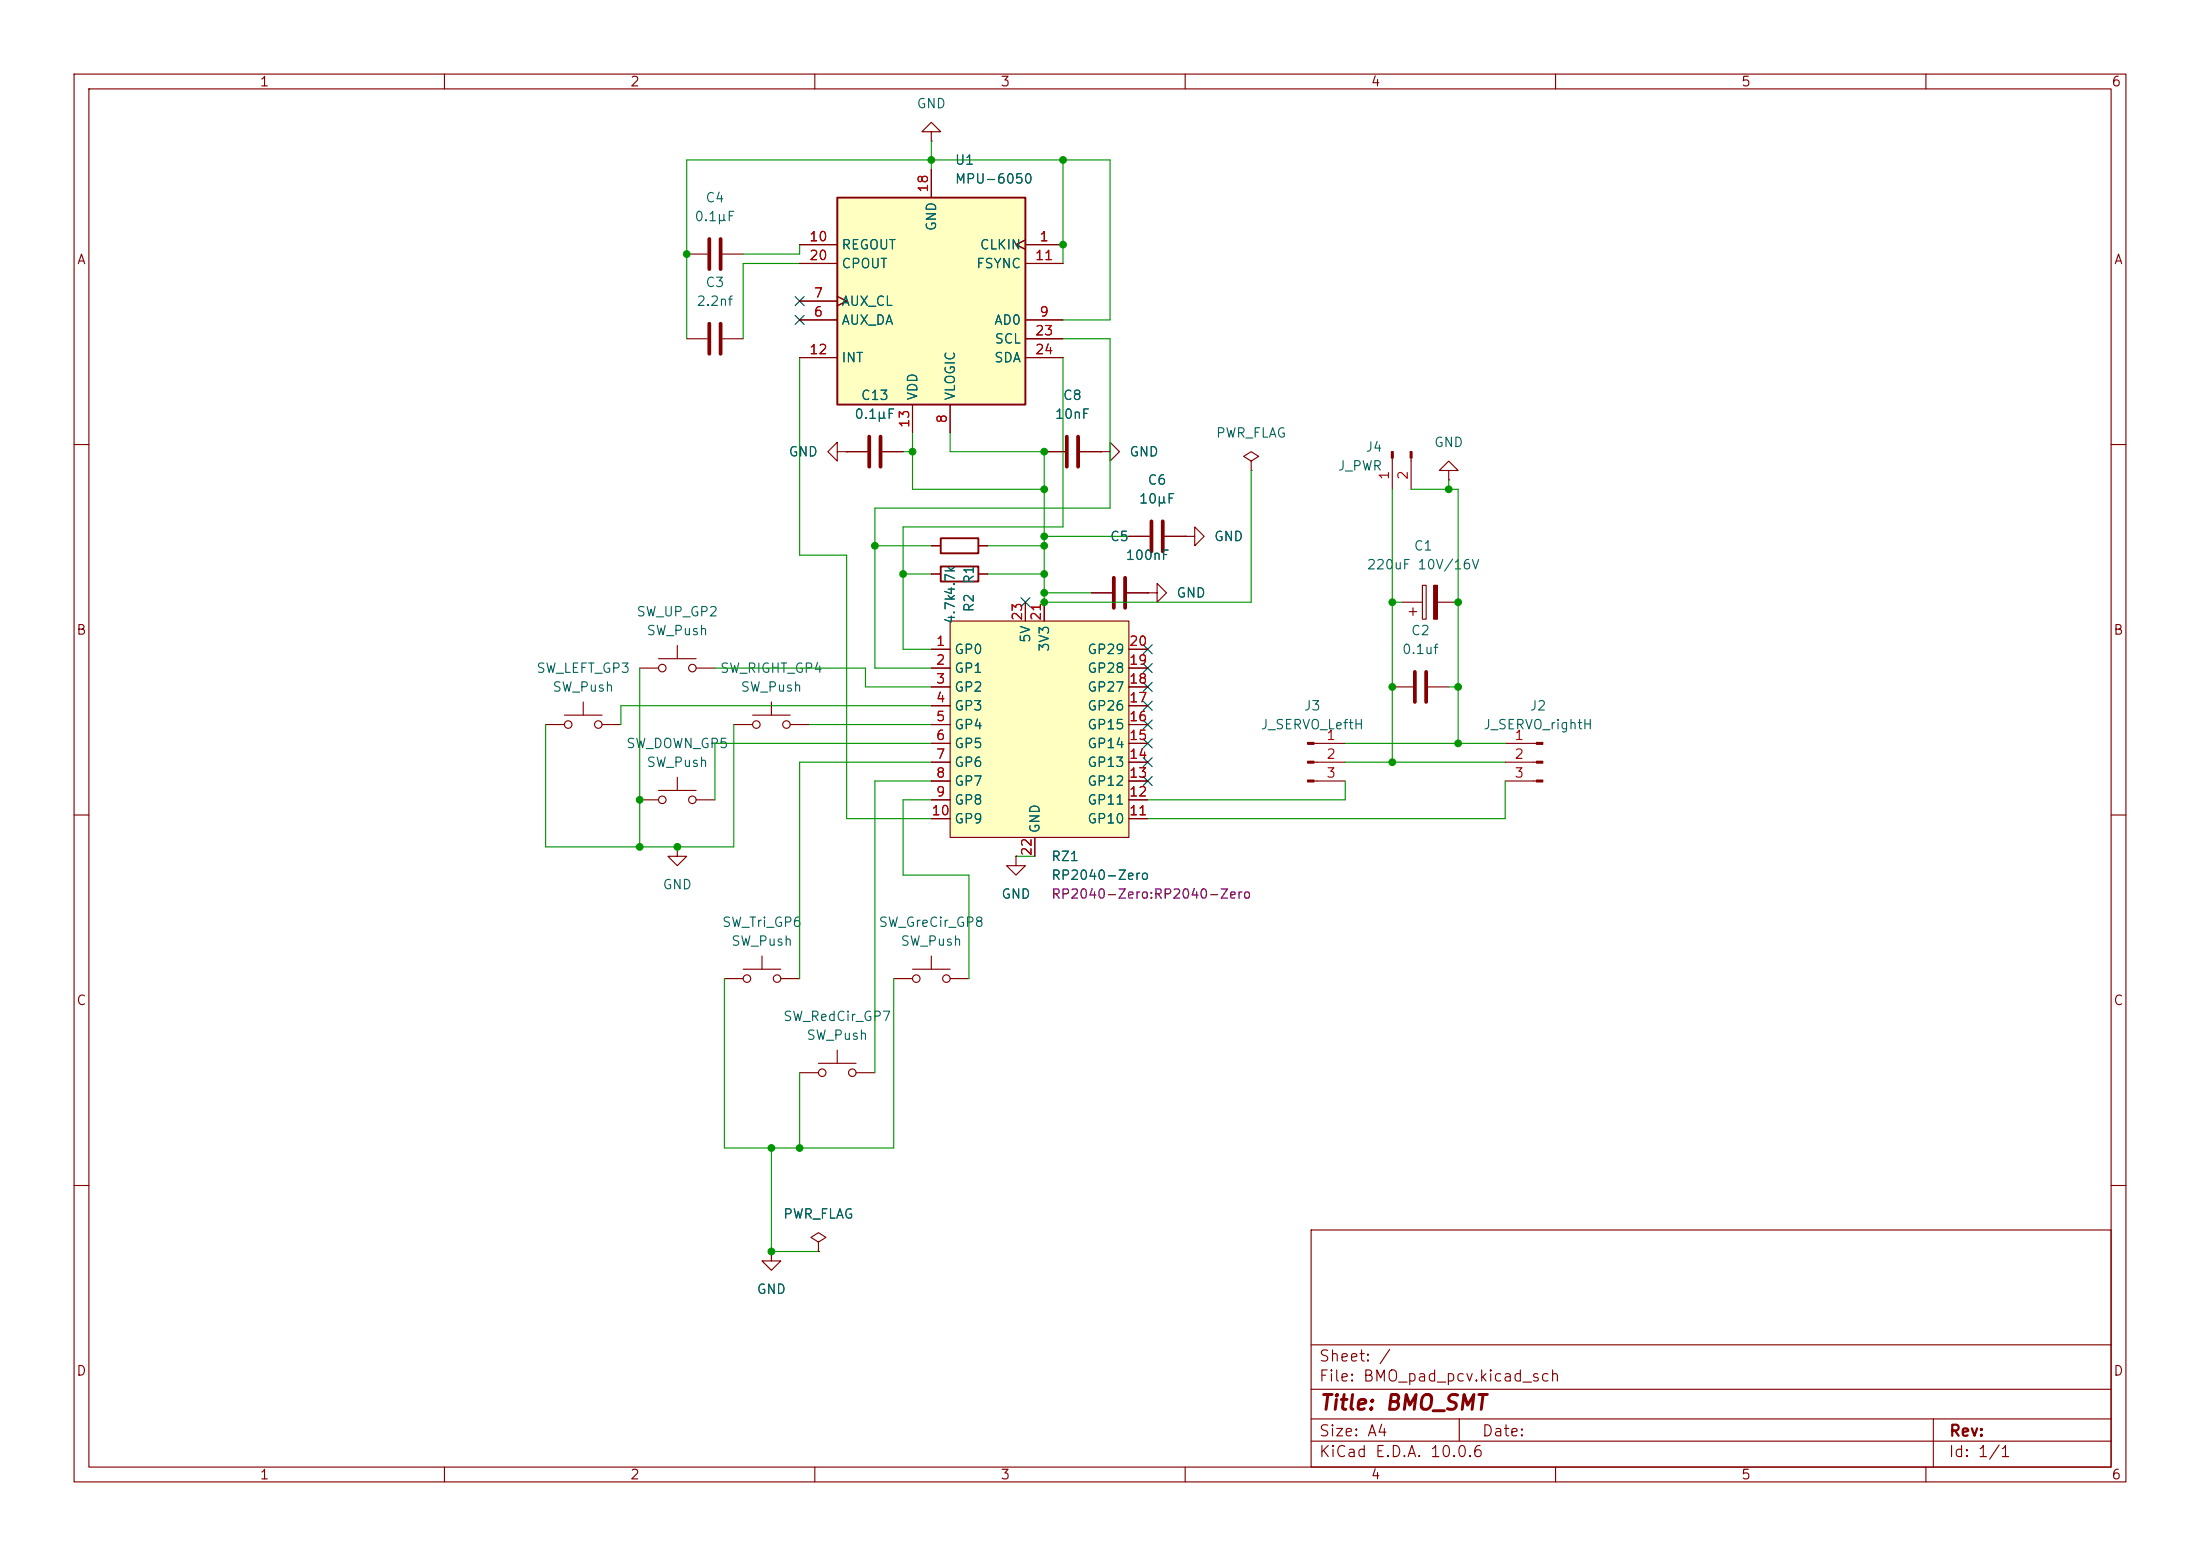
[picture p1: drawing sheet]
<svg xmlns="http://www.w3.org/2000/svg" width="297mm" height="210mm" viewBox="0 0 297 210" stroke-linecap="round" stroke-linejoin="round" font-family="sans-serif">
<g fill="none" stroke="#840000" stroke-width=".15">
<path d="M10 10h277v190h-277zM12 12h273v186h-273zM60 10v2M110 10v2M160 10v2M210 10v2M260 10v2M10 60h2M148.6 61h1.3v-1.3l1.2 1.3-1.2 1.2v-1.2M148.6 61h.1M160 72.4h1.3v-1.3l1.3 1.3-1.3 1.3v-1.3M160 72.4h.1"/>
<path d="M192 79h.5v4.6h-.5zM285 60h2M189.2 81.3h2.8M190.2 82.6h1.1M190.8 82v1.1M194.1 81.3h2.7M10 110h2M203.2 100.3h4.2M203.2 102.9h4.2M203.2 105.4h4.2M285 110h2M10 160h2"/>
<path d="M104.1 168.9v1.3h1.3l-1.3 1.3-1.2-1.3h1.2M104.1 168.9h.1M110.5 167.6l1-.6-1-.6-1 .6 1 .6v1.3M110.5 168.9h.1M177 166h108v32h-108zM285 160h2M60 198v2M110 198v2M160 198v2M177 194.5h108M177 191.5h108M177 187.5h108"/>
<path d="M177 181.5h108M197 191.5v3M210 198v2M260 198v2M261 191.5v6.5"/>
</g>
<g fill="#840000" stroke="#840000" stroke-width=".15">
<path d="M207.4 100.2h.9v.3h-.9z"/>
<path d="M207.4 102.7h.9v.3h-.9z"/>
<path d="M207.4 105.3h.9v.2h-.9z"/>
<path d="M193.5 79h.6v4.6h-.6z"/>
</g>
<path d="M113 26.7h25.4v27.9h-25.4z" fill="#ffffc2"/>
<path d="M113 26.7h25.4v27.9h-25.4z" fill="none" stroke="#840000" stroke-width=".25"/>
<g fill="none" stroke="#840000" stroke-width=".15">
<path d="M125.7 17.8h-1.2l1.2-1.3 1.3 1.3h-1.3v1.3M125.7 19.1h.1M92.7 34.3h2.8M97.5 34.3h2.8M107.9 33h5.1M107.9 35.6h5.1M125.7 22.9v3.8M138.4 32.4l-1.2 .6 1.2 .7M138.4 33h5.1M138.4 35.6h5.1M92.7 45.7h2.8M97.5 45.7h2.8"/>
<path d="M107.9 43.2h5.1M107.9 40.6h5.1M107.9 48.3h5.1M113 40l1.3 .6-1.3 .7M123.2 54.6v3.8M128.3 54.6v3.8M138.4 43.2h5.1M138.4 48.3h5.1M138.4 45.7h5.1M152.4 72.4h2.8M157.2 72.4h2.8M168.9 62.2l1-.6-1-.6-1 .6 1 .6v1.3"/>
<path d="M168.9 63.5h.1M188 61.8v4.2M190.5 61.8v4.2M195.6 63.5h-1.3l1.3-1.3 1.2 1.3h-1.2v1.3M195.6 64.8h.1M73.7 97.8h2.5M76.2 96.5h5.1M78.7 94.7v1.8M81.3 97.8h2.5M86.4 90.2h2.5M88.9 88.9h5.1M91.4 87.1v1.8"/>
<path d="M94 90.2h2.5M99.1 97.8h2.5M101.6 96.5h5.1M104.1 94.7v1.8M106.7 97.8h2.5M147.3 80h2.8M152.1 80h2.8M154.9 80h1.3v-1.3l1.3 1.3-1.3 1.3v-1.3M154.9 80h.1M188 92.7h2.8M192.8 92.7h2.8M86.4 108h2.5"/>
<path d="M88.9 106.7h5.1M91.4 114.3v1.3h1.3l-1.3 1.2-1.2-1.2h1.2M91.4 114.3h.1M91.4 104.9v1.8M94 108h2.5M177.4 100.3h4.2M177.4 102.9h4.2M177.4 105.4h4.2M97.8 132.1h2.5M100.3 130.8h5.1M102.9 129v1.8M105.4 132.1h2.5"/>
<path d="M107.9 144.8h2.6M110.5 143.5h5.1M113 141.7v1.8M115.6 144.8h2.5"/>
<circle cx="76.7" cy="97.8" r=".51"/>
<circle cx="80.8" cy="97.8" r=".51"/>
<circle cx="89.4" cy="90.2" r=".51"/>
<circle cx="93.5" cy="90.2" r=".51"/>
<circle cx="102.1" cy="97.8" r=".51"/>
<circle cx="106.2" cy="97.8" r=".51"/>
<circle cx="89.4" cy="108" r=".51"/>
<circle cx="93.5" cy="108" r=".51"/>
<circle cx="100.8" cy="132.1" r=".51"/>
<circle cx="104.9" cy="132.1" r=".51"/>
<circle cx="111" cy="144.8" r=".51"/>
<circle cx="115.1" cy="144.8" r=".51"/>
</g>
<path d="M95.8 32.3v4M97.3 32.3v4M95.8 43.7v4.1M97.3 43.7v4.1M150.4 78v4M151.9 78v4M155.4 70.4v4M157 70.4v4M191 90.7v4M192.5 90.7v4" fill="none" stroke="#840000" stroke-width=".51"/>
<g fill="#840000" stroke="#840000" stroke-width=".15">
<path d="M187.8 61h.3v.8h-.3z"/>
<path d="M190.4 61h.2v.8h-.2z"/>
<path d="M176.5 100.2h.9v.3h-.9z"/>
<path d="M176.5 102.7h.9v.3h-.9z"/>
<path d="M176.5 105.3h.9v.2h-.9z"/>
</g>
<path d="M128.3 83.8h24.1v29.2h-24.1z" fill="#ffffc2"/>
<g fill="none" stroke="#840000" stroke-width=".15">
<path d="M107.9 33h5.1M107.9 35.6h5.1M125.7 22.9v3.8M138.4 32.4l-1.2 .6 1.2 .7M138.4 33h5.1M138.4 35.6h5.1M107.9 43.2h5.1M107.9 40.6h5.1M107.9 48.3h5.1M113 40l1.3 .6-1.3 .7M123.2 54.6v3.8M128.3 54.6v3.8"/>
<path d="M138.4 43.2h5.1M138.4 48.3h5.1M138.4 45.7h5.1M113 61v-1.3l-1.2 1.3 1.2 1.2v-1.2h1.3M114.3 61h.1M114.3 61h2.8M119.1 61h2.8M125.7 77.5h1.3M125.7 73.7h1.3M132.1 77.5h1.2M132.1 73.7h1.2M141 61h2.8"/>
<path d="M145.8 61h2.8M148.6 61h.1M152.4 72.4h2.8M157.2 72.4h2.8M160 72.4h.1M125.7 87.6h2.6M125.7 90.2h2.6M125.7 92.7h2.6M125.7 95.3h2.6M125.7 97.8h2.6M128.3 83.8h24.1v29.2h-24.1zM138.4 81.3v2.5"/>
<path d="M141 81.3v2.5M147.3 80h2.8M152.1 80h2.8M152.4 87.6h2.5M152.4 90.2h2.5M152.4 92.7h2.5M152.4 95.3h2.5M152.4 97.8h2.5M154.9 80h.1M125.7 100.3h2.6M125.7 102.9h2.6M125.7 105.4h2.6"/>
<path d="M125.7 108h2.6M125.7 110.5h2.6M137.2 115.6v1.2h1.2l-1.2 1.3-1.3-1.3h1.3M137.2 115.6h.1M139.7 113v2.6M152.4 100.3h2.5M152.4 102.9h2.5M152.4 105.4h2.5M152.4 108h2.5M152.4 110.5h2.5M120.6 132.1h2.6M123.2 130.8h5.1"/>
<path d="M125.7 129v1.8M128.3 132.1h2.5M104.1 168.9h.1M110.5 168.9h.1"/>
<circle cx="123.7" cy="132.1" r=".51"/>
<circle cx="127.8" cy="132.1" r=".51"/>
</g>
<path d="M117.3 58.9v4.1M118.9 58.9v4.1M144 58.9v4.1M145.5 58.9v4.1" fill="none" stroke="#840000" stroke-width=".51"/>
<path d="M127 76.5h5.1v2h-5.1zM127 72.6h5.1v2.1h-5.1z" fill="none" stroke="#840000" stroke-width=".25"/>
<g fill="none" stroke="#009600" stroke-width=".15">
<path d="M125.7 19.1v3.8M107.9 33v1.3h-7.6M107.9 35.6h-7.6v10.1M143.5 21.6v14M107.9 48.3v26.6h6.4v35.6h11.4M123.2 58.4v7.6h17.8M128.3 58.4v2.6h12.7v20.3h27.9v-17.8M143.5 45.7h6.4v22.9h-31.8v21.6h7.6M143.5 43.2h6.4v-21.6h-57.2v24.1M143.5 48.3v22.8h-21.6v16.5h3.8M118.1 73.7h7.6M121.9 77.5h3.8"/>
<path d="M121.9 61h1.3M133.3 77.5h7.7M133.3 73.7h7.7M141 72.4h11.4M188 66v36.9M190.5 66h6.3v34.3M195.6 64.8v1.2M73.7 97.8v16.5h25.4v-16.5M86.4 90.2v24.1M96.5 90.2h20.3v2.5h8.9M109.2 97.8h16.5M125.7 95.3h-41.9v2.5"/>
<path d="M141 80h6.3M188 81.3h1.2M195.6 92.7h1.2M125.7 102.9h-17.8v29.2M125.7 105.4h-7.6v39.4M125.7 100.3h-29.2v7.7M125.7 108h-3.8v10.1h8.9v14M137.2 115.6h2.5M181.6 102.9h21.6M181.6 100.3h21.6M181.6 105.4v2.6h-26.7M203.2 105.4v5.1h-48.3"/>
<path d="M97.8 132.1v22.8h22.8v-22.8M104.1 154.9v14h6.4M107.9 144.8v10.1"/>
</g>
<g fill="none" stroke="#000084" stroke-width=".15">
<path d="M107.3 42.6l1.3 1.2M107.3 40l1.3 1.2M108.6 42.6l-1.3 1.2M108.6 40l-1.3 1.2M137.8 80.7l1.2 1.2M139 80.7l-1.2 1.2M154.3 97.2l1.2 1.2M154.3 99.7l1.2 1.2M154.3 94.6l1.2 1.3M154.3 87l1.2 1.2M154.3 92.1l1.2 1.2M154.3 89.6l1.2 1.2"/>
<path d="M155.5 97.2l-1.2 1.2M155.5 99.7l-1.2 1.2M155.5 94.6l-1.2 1.3M155.5 87l-1.2 1.2M155.5 92.1l-1.2 1.2M155.5 89.6l-1.2 1.2M154.3 102.3l1.2 1.2M154.3 104.8l1.2 1.2M155.5 102.3l-1.2 1.2M155.5 104.8l-1.2 1.2"/>
</g>
<g fill="#009600" stroke="#009600" stroke-width=".14">
<circle cx="104.1" cy="168.9" r=".46"/>
<circle cx="104.1" cy="154.9" r=".46"/>
<circle cx="107.9" cy="154.9" r=".46"/>
<circle cx="91.4" cy="114.3" r=".46"/>
<circle cx="86.4" cy="114.3" r=".46"/>
<circle cx="86.4" cy="108" r=".46"/>
<circle cx="125.7" cy="21.6" r=".46"/>
<circle cx="92.7" cy="34.3" r=".46"/>
<circle cx="143.5" cy="21.6" r=".46"/>
<circle cx="143.5" cy="33" r=".46"/>
<circle cx="141" cy="66" r=".46"/>
<circle cx="141" cy="73.7" r=".46"/>
<circle cx="141" cy="72.4" r=".46"/>
<circle cx="188" cy="81.3" r=".46"/>
<circle cx="196.8" cy="81.3" r=".46"/>
<circle cx="195.6" cy="66" r=".46"/>
<circle cx="188" cy="92.7" r=".46"/>
<circle cx="196.8" cy="100.3" r=".46"/>
<circle cx="141" cy="80" r=".46"/>
<circle cx="196.8" cy="92.7" r=".46"/>
<circle cx="188" cy="102.9" r=".46"/>
<circle cx="141" cy="81.3" r=".46"/>
<circle cx="121.9" cy="77.5" r=".46"/>
<circle cx="118.1" cy="73.7" r=".46"/>
<circle cx="141" cy="61" r=".46"/>
<circle cx="141" cy="77.5" r=".46"/>
<circle cx="123.2" cy="61" r=".46"/>
</g>
<text font-size="2" fill="#840000" x="178" y="190.8">Title: BMO_SMT</text>
<g font-size="1.5" fill="#840000">
<text x="178" y="184.1">Sheet: /</text>
<text x="178" y="186.8">File: BMO_pad_pcv.kicad_sch</text>
<text x="178" y="197">KiCad E.D.A. 10.0.6</text>
<text x="178" y="194.2">Size: A4</text>
<text x="200" y="194.2">Date:</text>
<text x="263" y="197">Id: 1/1</text>
<text x="263" y="194.2">Rev:</text>
</g>
<g font-size="1.3" fill="#840000">
<text x="35" y="12">1</text>
<text x="85" y="12">2</text>
<text x="135" y="12">3</text>
<text x="185" y="12">4</text>
<text x="235" y="12">5</text>
<text x="285" y="12">6</text>
<text x="10.3" y="36">A</text>
<text x="285.3" y="36">A</text>
<text x="10.2" y="86">B</text>
<text x="285.2" y="86">B</text>
<text x="10.2" y="136">C</text>
<text x="285.2" y="136">C</text>
<text x="10.2" y="186">D</text>
<text x="285.2" y="186">D</text>
<text x="35" y="200">1</text>
<text x="85" y="200">2</text>
<text x="135" y="200">3</text>
<text x="185" y="200">4</text>
<text x="235" y="200">5</text>
<text x="285" y="200">6</text>
</g>
<g font-size="1.3" fill="#006464">
<text x="123.7" y="14.9">GND</text>
<text x="128.8" y="22.6">U1</text>
<text x="95.2" y="27.6">C4</text>
<text x="128.8" y="25.1">MPU-6050</text>
<text x="93.7" y="30.2">0.1µF</text>
<text x="113.5" y="34">REGOUT</text>
<text x="126.7" y="31.3" transform="rotate(-90 126.7 31.3)">GND</text>
<text x="132.2" y="34">CLKIN</text>
<text x="93.9" y="41.6">2.2nf</text>
<text x="95.2" y="39.1">C3</text>
<text x="113.5" y="41.6">AUX_CL</text>
<text x="113.5" y="36.5">CPOUT</text>
<text x="131.7" y="36.5">FSYNC</text>
<text x="113.5" y="44.1">AUX_DA</text>
<text x="134.1" y="44.1">AD0</text>
<text x="134.2" y="46.7">SCL</text>
<text x="113.5" y="49.2">INT</text>
<text x="134.1" y="49.2">SDA</text>
<text x="115.3" y="56.8">0.1µF</text>
<text x="116.1" y="54.3">C13</text>
<text x="124.2" y="54.1" transform="rotate(-90 124.2 54.1)">VDD</text>
<text x="129.2" y="54.1" transform="rotate(-90 129.2 54.1)">VLOGIC</text>
<text x="142.3" y="56.8">10nF</text>
<text x="143.4" y="54.3">C8</text>
<text x="164.1" y="59.4">PWR_FLAG</text>
<text x="106.4" y="61.9">GND</text>
<text x="152.4" y="61.9">GND</text>
<text x="154.8" y="65.7">C6</text>
<text x="180.5" y="63.8">J_PWR</text>
<text x="184.3" y="61.3">J4</text>
<text x="193.5" y="60.7">GND</text>
<text x="153.7" y="68.3">10µF</text>
<text x="149.8" y="73.4">C5</text>
<text x="151.9" y="75.9">100nF</text>
<text x="163.8" y="73.4">GND</text>
<text x="184.4" y="77.2">220uF 10V/16V</text>
<text x="190.8" y="74.6">C1</text>
<text x="85.8" y="83.5">SW_UP_GP2</text>
<text x="131.8" y="82.7" transform="rotate(-90 131.8 82.7)">R2</text>
<text x="131.8" y="78.9" transform="rotate(-90 131.8 78.9)">R1</text>
<text x="158.7" y="81">GND</text>
<text x="87.2" y="86.1">SW_Push</text>
<text x="128.8" y="88.6">GP0</text>
<text x="129.2" y="84.3" transform="rotate(-90 129.2 84.3)">4.7k</text>
<text x="139.4" y="86.9" transform="rotate(-90 139.4 86.9)">5V</text>
<text x="141.9" y="88.1" transform="rotate(-90 141.9 88.1)">3V3</text>
<text x="146.7" y="88.6">GP29</text>
<text x="189.2" y="88.6">0.1uf</text>
<text x="190.4" y="86.1">C2</text>
<text x="72.3" y="91.1">SW_LEFT_GP3</text>
<text x="74.5" y="93.7">SW_Push</text>
<text x="97.1" y="91.1">SW_RIGHT_GP4</text>
<text x="99.9" y="93.7">SW_Push</text>
<text x="128.8" y="91.1">GP1</text>
<text x="128.8" y="93.7">GP2</text>
<text x="146.7" y="93.7">GP27</text>
<text x="146.7" y="91.1">GP28</text>
<text x="84.4" y="101.3">SW_DOWN_GP5</text>
<text x="128.8" y="96.2">GP3</text>
<text x="128.8" y="98.8">GP4</text>
<text x="128.8" y="101.3">GP5</text>
<text x="146.7" y="101.3">GP14</text>
<text x="146.7" y="98.8">GP15</text>
<text x="146.7" y="96.2">GP26</text>
<text x="170.1" y="98.8">J_SERVO_LeftH</text>
<text x="175.9" y="96.2">J3</text>
<text x="200.2" y="98.8">J_SERVO_rightH</text>
<text x="206.4" y="96.2">J2</text>
<text x="87.2" y="103.8">SW_Push</text>
<text x="128.8" y="103.8">GP6</text>
<text x="128.8" y="106.4">GP7</text>
<text x="146.7" y="106.4">GP12</text>
<text x="146.7" y="103.8">GP13</text>
<text x="128.8" y="108.9">GP8</text>
<text x="128.8" y="111.5">GP9</text>
<text x="140.7" y="112.5" transform="rotate(-90 140.7 112.5)">GND</text>
<text x="146.7" y="111.5">GP10</text>
<text x="146.7" y="108.9">GP11</text>
<text x="141.8" y="116.5">RZ1</text>
<text x="141.8" y="119.1">RP2040-Zero</text>
<text x="89.4" y="120.3">GND</text>
<text x="97.4" y="125.4">SW_Tri_GP6</text>
<text x="118.5" y="125.4">SW_GreCir_GP8</text>
<text x="135.1" y="121.6">GND</text>
<text x="98.6" y="128">SW_Push</text>
<text x="121.5" y="128">SW_Push</text>
<text x="105.6" y="138.1">SW_RedCir_GP7</text>
<text x="108.8" y="140.7">SW_Push</text>
<text x="105.6" y="164.8">PWR_FLAG</text>
<text x="102.1" y="175">GND</text>
</g>
<g font-size="1.3" fill="#a90000">
<text x="125.6" y="26.1" transform="rotate(-90 125.6 26.1)">18</text>
<text x="109.2" y="32.9">10</text>
<text x="109.2" y="35.4">20</text>
<text x="139.6" y="35.4">11</text>
<text x="140.2" y="32.9">1</text>
<text x="109.8" y="40.5">7</text>
<text x="109.8" y="43">6</text>
<text x="139.6" y="45.6">23</text>
<text x="140.2" y="43">9</text>
<text x="109.2" y="48.1">12</text>
<text x="139.6" y="48.1">24</text>
<text x="123.1" y="57.9" transform="rotate(-90 123.1 57.9)">13</text>
<text x="128.1" y="57.2" transform="rotate(-90 128.1 57.2)">8</text>
<text x="187.8" y="64.9" transform="rotate(-90 187.8 64.9)">1</text>
<text x="190.4" y="64.9" transform="rotate(-90 190.4 64.9)">2</text>
<text x="138.3" y="83.9" transform="rotate(-90 138.3 83.9)">23</text>
<text x="140.8" y="83.9" transform="rotate(-90 140.8 83.9)">21</text>
<text x="126.3" y="87.5">1</text>
<text x="152.3" y="87.5">20</text>
<text x="126.3" y="90">2</text>
<text x="126.3" y="92.6">3</text>
<text x="126.3" y="95.1">4</text>
<text x="152.3" y="95.1">17</text>
<text x="152.3" y="92.6">18</text>
<text x="152.3" y="90">19</text>
<text x="126.3" y="97.7">5</text>
<text x="126.3" y="100.2">6</text>
<text x="152.3" y="100.2">15</text>
<text x="152.3" y="97.7">16</text>
<text x="179" y="100.2">1</text>
<text x="204.4" y="100.2">1</text>
<text x="126.3" y="102.7">7</text>
<text x="126.3" y="105.3">8</text>
<text x="126.3" y="107.8">9</text>
<text x="152.3" y="107.8">12</text>
<text x="152.3" y="105.3">13</text>
<text x="152.3" y="102.7">14</text>
<text x="179" y="102.7">2</text>
<text x="179" y="105.3">3</text>
<text x="204.4" y="102.7">2</text>
<text x="204.4" y="105.3">3</text>
<text x="125.7" y="110.4">10</text>
<text x="152.3" y="110.4">11</text>
<text x="139.6" y="115.6" transform="rotate(-90 139.6 115.6)">22</text>
</g>
<text font-size="1.3" fill="#840084" x="141.8" y="121.6">RP2040-Zero:RP2040-Zero</text>
</svg>
